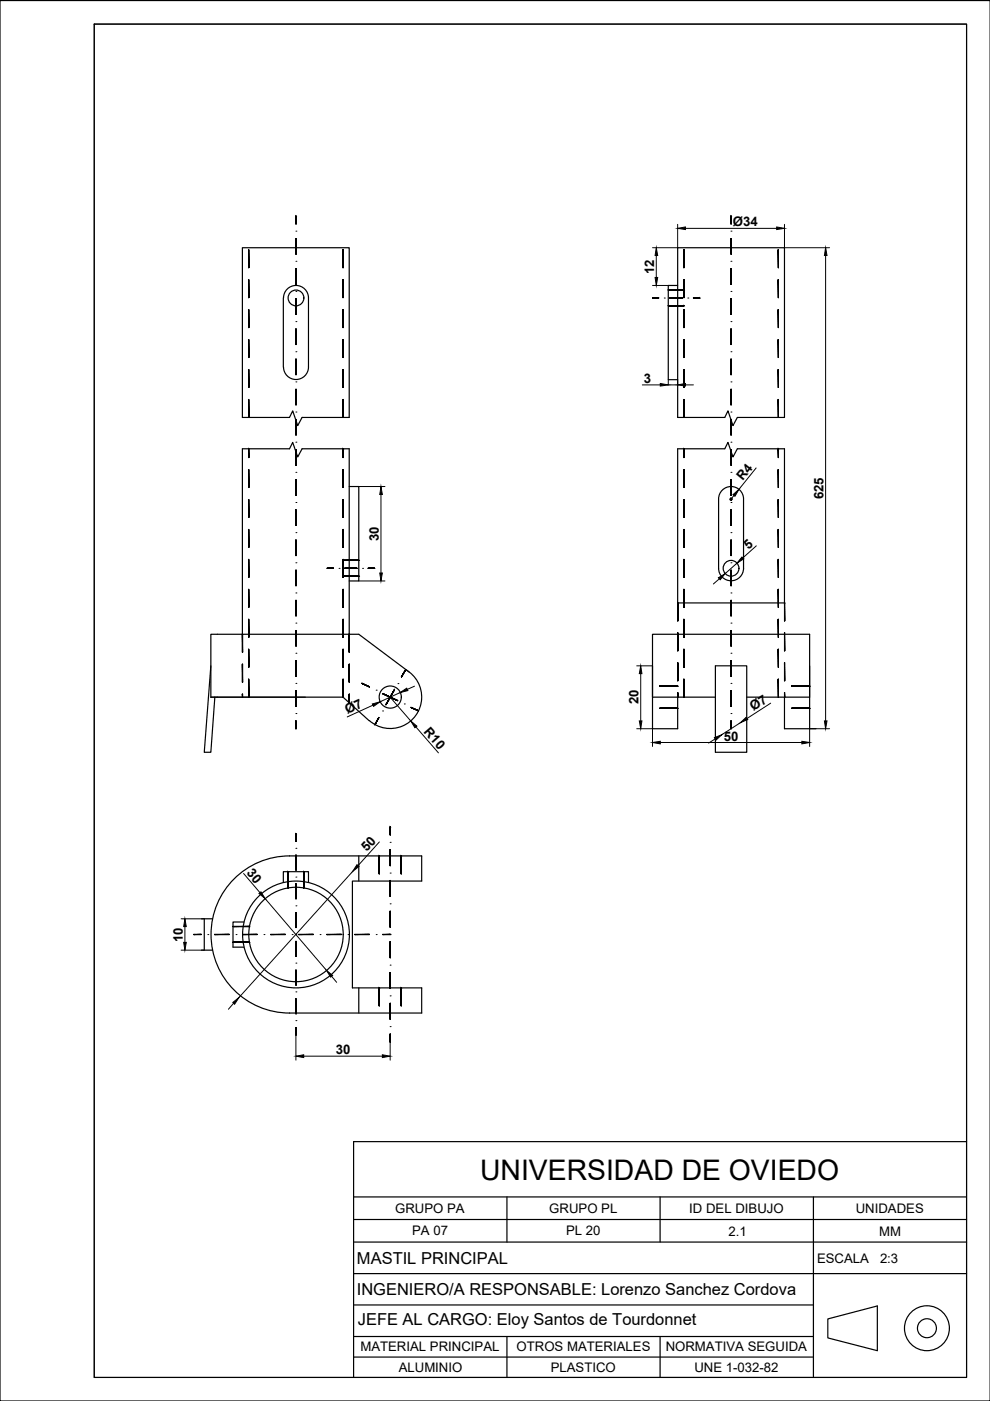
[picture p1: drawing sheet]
<svg xmlns="http://www.w3.org/2000/svg" width="210mm" height="297mm" viewBox="0 0 210 297" stroke-linecap="round" stroke-linejoin="round" font-family="sans-serif">
<!-- layer: 01_Contornos -->
<g fill="none" stroke="#000" stroke-width=".25">
<path d="M51.4 52.5h22.6v36h-9.9l-1 1.7-1-3.1-.7 1.4h-10zM143.7 52.5h22.6v36h-10l-.9 1.7-1.1-3.1-.6 1.4h-10zM60.1 63.2v14.6M60.1 63.2a2.65 2.65 0 0 1 2.7-2.7 2.65 2.65 0 0 1 2.6 2.7v14.6a2.65 2.65 0 0 1-2.7 2.7 2.65 2.65 0 0 1-2.6-2.7M143.7 60.5h-2v20h2M143.7 95.2h10l.6-1.4 1.1 3.1 .9-1.7h10v32.6h-22.6zM74 103.2h2.1v20h-2.1M51.4 134.5v-39.3h10l.7-1.4 1 3.1 1-1.7h9.9v39.3M152.4 120.5v-14.7a2.65 2.65 0 0 1 2.6-2.6 2.65 2.65 0 0 1 2.6 2.6v14.7M152.4 120.5a2.65 2.65 0 0 0 2.6 2.6 2.65 2.65 0 0 0 2.6-2.6M44.7 147.8h20M44.7 141.2l-1.4 18.3h1.4l.9-11.7"/>
<path d="M44.7 147.8h28l5.6 5M86 142a6.7 6.7 0 0 1 2.2 9.7 6.7 6.7 0 0 1-9.9 1.1M86.7 142.5l-10.6-8h-31.4v13.3M143.7 147.8v6.7h-5.4M151.7 147.8h-13.4v-13.3h33.4v13.3h-13.4M151.7 141.2h6.6v18.3h-6.6zM166.3 147.8v6.7h6.7M42.7 194.8h2.3M43.3 194.8v6.7M50.2 185.8a16.6 16.6 0 0 1 11.2-4.3h28v5.3h-14.7v22.7h14.7v5.3h-28a16.7 16.7 0 0 1-15.5-10.7 16.7 16.7 0 0 1 4.3-18.3zM51.7 195.5h-2.3v5.3h2.3M60.1 187.1v-2.3h5.3v2.3"/>
<path d="M76.1 181.5v5.3M42.7 201.5h2.3M76.1 209.5v5.3"/>
<circle cx="62.8" cy="63.2" r="1.67"/>
<circle cx="155" cy="120.5" r="1.67"/>
<circle cx="62.8" cy="198.1" r="11.3"/>
<circle cx="62.8" cy="198.1" r="10"/>
</g>
<!-- layer: 02_Ocultas -->
<g fill="#000" stroke="#000" stroke-width=".21">
<path d="M52.7 52.9v3.9zM52.7 52.9v3.9zM52.7 52.9v3.9zM52.7 52.9v3.9z"/>
<path d="M72.7 52.9v3.9zM72.7 52.9l.1 3.9zM72.7 52.9l.1 3.9zM72.7 52.9l.1 3.9z"/>
<path d="M145 52.9v3.9zM145 52.9v3.9zM145 52.9v3.9zM145 52.9v3.9z"/>
<path d="M165 52.9v3.9zM165 52.9l.1 3.9zM165 52.9l.1 3.9zM165 52.9l.1 3.9z"/>
<path d="M52.7 72v3.8zM52.7 72v3.8zM52.7 72v3.8zM52.7 72v3.8z"/>
<path d="M52.7 65.6v3.9zM52.7 65.6v3.9zM52.7 65.6v3.9zM52.7 65.6v3.9z"/>
<path d="M52.7 59.3v3.8zM52.7 59.3v3.8zM52.7 59.3v3.8zM52.7 59.3v3.8z"/>
<path d="M72.7 72v3.8zM72.7 72l.1 3.8zM72.7 72l.1 3.8zM72.7 72l.1 3.8z"/>
<path d="M72.7 65.6v3.9zM72.7 65.6l.1 3.9zM72.7 65.6l.1 3.9zM72.7 65.6l.1 3.9z"/>
<path d="M72.7 59.3v3.8zM72.7 59.3l.1 3.8zM72.7 59.3l.1 3.8zM72.7 59.3l.1 3.8z"/>
<path d="M145 72v3.8zM145 72v3.8zM145 72v3.8zM145 72v3.8z"/>
<path d="M145 65.6v3.9zM145 65.6v3.9zM145 65.6v3.9zM145 65.6v3.9z"/>
<path d="M145 59.3v3.8zM145 59.3v3.8zM145 59.3v3.8zM145 59.3v3.8z"/>
<path d="M141.7 61.5h3.3zM141.7 61.5h3.3zM141.7 61.5h3.3zM141.7 61.5h3.3z"/>
<path d="M141.7 64.8h3.3zM141.7 64.8h3.3zM141.7 64.8h3.3zM141.7 64.8h3.3z"/>
<path d="M165 72v3.8zM165 72l.1 3.8zM165 72l.1 3.8zM165 72l.1 3.8z"/>
<path d="M165 65.6v3.9zM165 65.6l.1 3.9zM165 65.6l.1 3.9zM165 65.6l.1 3.9z"/>
<path d="M165 59.3v3.8zM165 59.3l.1 3.8zM165 59.3l.1 3.8zM165 59.3l.1 3.8z"/>
<path d="M52.7 95.2v1.8zM52.7 95.2v1.8zM52.7 95.2v1.8zM52.7 95.2v1.8z"/>
<path d="M52.7 84.7v3.8zM52.7 84.7v3.8zM52.7 84.7v3.8zM52.7 84.7v3.8z"/>
<path d="M52.7 78.3v3.9zM52.7 78.3v3.9zM52.7 78.3v3.9zM52.7 78.3v3.9z"/>
<path d="M72.7 95.2v1.8zM72.7 95.2l.1 1.8zM72.7 95.2l.1 1.8zM72.7 95.2l.1 1.8z"/>
<path d="M72.7 84.7v3.8zM72.7 84.7l.1 3.8zM72.7 84.7l.1 3.8zM72.7 84.7l.1 3.8z"/>
<path d="M72.7 78.3v3.9zM72.7 78.3l.1 3.9zM72.7 78.3l.1 3.9zM72.7 78.3l.1 3.9z"/>
<path d="M145 95.2v1.8zM145 95.2v1.8zM145 95.2v1.8zM145 95.2v1.8z"/>
<path d="M145 84.7v3.8zM145 84.7v3.8zM145 84.7v3.8zM145 84.7v3.8z"/>
<path d="M145 78.3v3.9zM145 78.3v3.9zM145 78.3v3.9zM145 78.3v3.9z"/>
<path d="M165 95.2v1.8zM165 95.2l.1 1.8zM165 95.2l.1 1.8zM165 95.2l.1 1.8z"/>
<path d="M165 84.7v3.8zM165 84.7l.1 3.8zM165 84.7l.1 3.8zM165 84.7l.1 3.8z"/>
<path d="M165 78.3v3.9zM165 78.3l.1 3.9zM165 78.3l.1 3.9zM165 78.3l.1 3.9z"/>
<path d="M52.7 112.3v3.8zM52.7 112.3v3.8zM52.7 112.3v3.8zM52.7 112.3v3.8z"/>
<path d="M52.7 105.9v3.8zM52.7 105.9v3.8zM52.7 105.9v3.8zM52.7 105.9v3.8z"/>
<path d="M52.7 99.6v3.8zM52.7 99.6v3.8zM52.7 99.6v3.8zM52.7 99.6v3.8z"/>
<path d="M72.7 112.3v3.8zM72.7 112.3l.1 3.8zM72.7 112.3l.1 3.8zM72.7 112.3l.1 3.8z"/>
<path d="M72.7 105.9v3.8zM72.7 105.9l.1 3.8zM72.7 105.9l.1 3.8zM72.7 105.9l.1 3.8z"/>
<path d="M72.7 99.6v3.8zM72.7 99.6l.1 3.8zM72.7 99.6l.1 3.8zM72.7 99.6l.1 3.8z"/>
<path d="M72.7 118.8h3.4zM72.7 118.8h3.4zM72.7 118.8h3.4zM72.7 118.8h3.4z"/>
<path d="M145 112.3v3.8zM145 112.3v3.8zM145 112.3v3.8zM145 112.3v3.8z"/>
<path d="M145 105.9v3.8zM145 105.9v3.8zM145 105.9v3.8zM145 105.9v3.8z"/>
<path d="M145 99.6v3.8zM145 99.6v3.8zM145 99.6v3.8zM145 99.6v3.8z"/>
<path d="M165 112.3v3.8zM165 112.3l.1 3.8zM165 112.3l.1 3.8zM165 112.3l.1 3.8z"/>
<path d="M165 105.9v3.8zM165 105.9l.1 3.8zM165 105.9l.1 3.8zM165 105.9l.1 3.8z"/>
<path d="M165 99.6v3.8zM165 99.6l.1 3.8zM165 99.6l.1 3.8zM165 99.6l.1 3.8z"/>
<path d="M51.4 134.5v3.8zM51.4 134.5v3.8zM51.4 134.5v3.8zM51.4 134.5v3.8z"/>
<path d="M52.7 131.3v3.8zM52.7 131.3v3.8zM52.7 131.3v3.8zM52.7 131.3v3.8z"/>
<path d="M52.7 125v3.8zM52.7 125v3.8zM52.7 125v3.8zM52.7 125v3.8z"/>
<path d="M52.7 118.6v3.8zM52.7 118.6v3.8zM52.7 118.6v3.8zM52.7 118.6v3.8z"/>
<path d="M72.7 131.3v3.8zM72.7 131.3l.1 3.8zM72.7 131.3l.1 3.8zM72.7 131.3l.1 3.8z"/>
<path d="M72.7 125v3.8zM72.7 125l.1 3.8zM72.7 125l.1 3.8zM72.7 125l.1 3.8z"/>
<path d="M72.7 118.6v3.8zM72.7 118.6l.1 3.8zM72.7 118.6l.1 3.8zM72.7 118.6l.1 3.8z"/>
<path d="M74 134.5l.1 3.8zM74 134.5l.1 3.8zM74 134.5l.1 3.8zM74 134.5v3.8z"/>
<path d="M72.7 122.2h3.4zM72.7 122.2l3.4-.1zM72.7 122.2l3.4-.1zM72.7 122.1h3.4z"/>
<path d="M143.7 127.8v3.8zM143.7 127.8v3.8zM143.7 127.8v3.8zM143.7 127.8v3.8z"/>
<path d="M143.7 134.2v3.8zM143.7 134.2v3.8zM143.7 134.2v3.8zM143.7 134.2v3.8z"/>
<path d="M145 131.3v3.8zM145 131.3v3.8zM145 131.3v3.8zM145 131.3v3.8z"/>
<path d="M145 125v3.8zM145 125v3.8zM145 125v3.8zM145 125v3.8z"/>
<path d="M145 118.6v3.8zM145 118.6v3.8zM145 118.6v3.8zM145 118.6v3.8z"/>
<path d="M165 131.3v3.8zM165 131.3l.1 3.8zM165 131.3l.1 3.8zM165 131.3l.1 3.8z"/>
<path d="M165 125v3.8zM165 125l.1 3.8zM165 125l.1 3.8zM165 125l.1 3.8z"/>
<path d="M165 118.6v3.8zM165 118.6l.1 3.8zM165 118.6l.1 3.8zM165 118.6l.1 3.8z"/>
<path d="M166.3 127.8l.1 3.8zM166.3 127.8l.1 3.8zM166.3 127.8l.1 3.8zM166.3 127.8v3.8z"/>
<path d="M166.3 134.2l.1 3.8zM166.3 134.2l.1 3.8zM166.3 134.2l.1 3.8zM166.3 134.2v3.8z"/>
<path d="M51.4 140.8v3.8zM51.4 140.8v3.8zM51.4 140.8v3.8zM51.4 140.8v3.8z"/>
<path d="M51.4 147.2v.6zM51.4 147.2v.6zM51.4 147.2v.6zM51.4 147.2v.6z"/>
<path d="M52.7 144v3.8zM52.7 144v3.8zM52.7 144v3.8zM52.7 144v3.8z"/>
<path d="M52.7 137.7v3.8zM52.7 137.7v3.8zM52.7 137.7v3.8zM52.7 137.7v3.8z"/>
<path d="M72.7 144v3.8zM72.7 144l.1 3.8zM72.7 144l.1 3.8zM72.7 144l.1 3.8z"/>
<path d="M72.7 137.7v3.8zM72.7 137.7l.1 3.8zM72.7 137.7l.1 3.8zM72.7 137.7l.1 3.8z"/>
<path d="M74 140.8l.1 3.8zM74 140.8l.1 3.8zM74 140.8l.1 3.8zM74 140.8v3.8z"/>
<path d="M74 147.2l.1 1.8zM74 147.2l.1 1.8zM74 147.2l.1 1.8zM74 147.2v1.8z"/>
<path d="M139.9 150.2h3.8zM139.9 150.2l3.8-.1zM139.9 150.2l3.8-.1zM139.9 150.1h3.8z"/>
<path d="M139.9 145.5h3.8zM139.9 145.5l3.8-.1zM139.9 145.5l3.8-.1zM139.9 145.4h3.8z"/>
<path d="M143.7 140.5v3.8zM143.7 140.5v3.8zM143.7 140.5v3.8zM143.7 140.5v3.8z"/>
<path d="M143.7 146.9v.9zM143.7 146.9v.9zM143.7 146.9v.9zM143.7 146.9v.9z"/>
<path d="M145 144v3.8zM145 144v3.8zM145 144v3.8zM145 144v3.8z"/>
<path d="M145 137.7v3.8zM145 137.7v3.8zM145 137.7v3.8zM145 137.7v3.8z"/>
<path d="M165 144v3.8zM165 144l.1 3.8zM165 144l.1 3.8zM165 144l.1 3.8z"/>
<path d="M165 137.7v3.8zM165 137.7l.1 3.8zM165 137.7l.1 3.8zM165 137.7l.1 3.8z"/>
<path d="M166.3 140.5l.1 3.8zM166.3 140.5l.1 3.8zM166.3 140.5l.1 3.8zM166.3 140.5v3.8z"/>
<path d="M166.3 146.9l.1 .9zM166.3 146.9l.1 .9zM166.3 146.9l.1 .9zM166.3 146.9v.9z"/>
<path d="M167.9 150.2h3.8zM167.9 150.2l3.8-.1zM167.9 150.2l3.8-.1zM167.9 150.1h3.8z"/>
<path d="M167.9 145.5h3.8zM167.9 145.5l3.8-.1zM167.9 145.5l3.8-.1zM167.9 145.4h3.8z"/>
<path d="M49.4 199.8h3.5zM49.4 199.8h3.5zM49.4 199.8h3.5zM49.4 199.8h3.5z"/>
<path d="M49.4 196.5h3.5zM49.4 196.5l3.5-.1zM49.4 196.5l3.5-.1zM49.4 196.4h3.5z"/>
<path d="M61 184.8l.1 3.5zM61 184.8l.1 3.5zM61 184.8l.1 3.5zM61 184.8v3.5z"/>
<path d="M64.4 184.8v3.5zM64.4 184.8v3.5zM64.4 184.8v3.5zM64.4 184.8v3.5z"/>
<path d="M80.4 181.5v3.8zM80.4 181.5v3.8zM80.4 181.5v3.8zM80.4 181.5v3.8z"/>
<path d="M85 181.5l.1 3.8zM85 181.5l.1 3.8zM85 181.5l.1 3.8zM85 181.5v3.8z"/>
<path d="M80.4 209.5v3.8zM80.4 209.5v3.8zM80.4 209.5v3.8zM80.4 209.5v3.8z"/>
<path d="M85 209.5l.1 3.8zM85 209.5l.1 3.8zM85 209.5l.1 3.8zM85 209.5v3.8z"/>
</g>
<g fill="none" stroke="#000" stroke-width=".21">
<path d="M52.7 59.3v3.8zM52.7 52.9v3.9zM72.7 59.3l.1 3.8zM72.7 52.9l.1 3.9zM145 59.3v3.8zM145 52.9v3.9zM165 59.3l.1 3.8zM165 52.9l.1 3.9zM52.7 78.3v3.9zM52.7 72v3.8zM52.7 65.6v3.9zM72.7 78.3l.1 3.9z"/>
<path d="M72.7 72l.1 3.8zM72.7 65.6l.1 3.9zM141.7 61.5h3.3zM141.7 61.5h.1M141.7 64.8h3.3zM141.7 64.8h.1M145 78.3v3.9zM145 72v3.8zM145 65.6v3.9zM145 61.5h.1M145 64.8h.1M165 78.3l.1 3.9z"/>
<path d="M165 72l.1 3.8zM165 65.6l.1 3.9zM52.7 99.6v3.8zM52.7 95.2v1.8zM52.7 95.2h.1M52.7 88.5h.1M52.7 84.7v3.8zM72.7 99.6l.1 3.8zM72.7 95.2l.1 1.8zM72.7 95.2h.1M72.7 88.5h.1M72.7 84.7l.1 3.8z"/>
<path d="M145 99.6v3.8zM145 95.2v1.8zM145 95.2h.1M145 88.5h.1M145 84.7v3.8zM165 99.6l.1 3.8zM165 95.2l.1 1.8zM165 95.2h.1M165 88.5h.1M165 84.7l.1 3.8zM52.7 118.6v3.8zM52.7 112.3v3.8z"/>
<path d="M52.7 105.9v3.8zM72.7 118.6l.1 3.8zM72.7 112.3l.1 3.8zM72.7 105.9l.1 3.8zM72.7 118.8h.1M72.7 118.8h3.4zM76.1 118.8h.1M145 118.6v3.8zM145 112.3v3.8zM145 105.9v3.8zM165 118.6l.1 3.8zM165 112.3l.1 3.8z"/>
<path d="M165 105.9l.1 3.8zM51.4 134.5h.1M51.4 134.5v3.8zM52.7 137.7v3.8zM52.7 131.3v3.8zM52.7 125v3.8zM72.7 137.7l.1 3.8zM72.7 131.3l.1 3.8zM72.7 125l.1 3.8zM72.7 122.1l3.4 .1zM72.7 122.1v.1M74 134.5h.1"/>
<path d="M74 134.5l.1 3.8zM76.1 122.1v.1M143.7 127.8h.1M143.7 127.8v3.8zM143.7 134.2v3.8zM145 137.7v3.8zM145 131.3v3.8zM145 125v3.8zM165 137.7l.1 3.8zM165 131.3l.1 3.8zM165 125l.1 3.8zM166.3 127.8h.1"/>
<path d="M166.3 127.8l.1 3.8zM166.3 134.2l.1 3.8zM51.4 140.8v3.8zM51.4 147.2v.6zM51.4 147.8h.1M52.7 147.8h.1M52.7 144v3.8zM72.7 147.8h.1M72.7 144l.1 3.8zM74 140.8l.1 3.8zM74 147.2l.1 1.8zM74 149h.1"/>
<path d="M139.9 150.1l3.8 .1zM139.9 145.4l3.8 .1zM143.7 140.5v3.8zM143.7 146.9v.9zM143.7 147.8h.1M143.7 150.1v.1M143.7 145.4v.1M145 147.8h.1M145 144v3.8zM165 147.8h.1M165 144l.1 3.8zM166.3 140.5l.1 3.8z"/>
<path d="M166.3 146.9l.1 .9zM166.3 147.8h.1M167.9 150.1l3.8 .1zM167.9 145.4l3.8 .1zM171.7 150.1v.1M171.7 145.4v.1M49.4 199.8h3.5zM49.4 199.8h.1M49.4 196.4l3.5 .1zM49.4 196.4v.1M52.9 199.8h.1M52.9 196.4v.1"/>
<path d="M61 184.8h.1M61 184.8l.1 3.5zM61 188.3h.1M64.4 184.8h.1M64.4 184.8v3.5zM64.4 188.3h.1M80.4 181.5h.1M80.4 181.5v3.8zM85 181.5h.1M85 181.5l.1 3.8zM80.4 209.5h.1M80.4 209.5v3.8z"/>
<path d="M85 209.5h.1M85 209.5l.1 3.8z"/>
</g>
<!-- layer: 03_Ejes -->
<g fill="#000" stroke="#000" stroke-width=".21">
<path d="M62.7 45.8l.1 1.7zM62.7 45.8l.1 1.7zM62.7 45.8l.1 1.7zM62.7 45.8v1.7z"/>
<path d="M62.7 50.6l.1 3.3zM62.7 50.6l.1 3.3zM62.7 50.6l.1 3.3zM62.7 50.6v3.3z"/>
<path d="M62.7 57l.1 3.3zM62.7 57l.1 3.3zM62.7 57l.1 3.3zM62.7 57v3.3z"/>
<path d="M155 45.8v1.7zM155 45.8v1.7zM155 45.8v1.7zM155 45.8v1.7z"/>
<path d="M155 50.6v3.3zM155 50.6v3.3zM155 50.6v3.3zM155 50.6v3.3z"/>
<path d="M155 57v3.3zM155 57v3.3zM155 57v3.3zM155 57v3.3z"/>
<path d="M62.7 63.4l.1 3.3zM62.7 63.4l.1 3.3zM62.7 63.4l.1 3.3zM62.7 63.4v3.3z"/>
<path d="M62.7 69.8l.1 3.3zM62.7 69.8l.1 3.3zM62.7 69.8l.1 3.3zM62.7 69.8v3.3z"/>
<path d="M62.7 76.1l.1 3.3zM62.7 76.1l.1 3.3zM62.7 76.1l.1 3.3zM62.7 76.1v3.3z"/>
<path d="M138.3 63.1h1.4zM138.3 63.2l1.4-.1zM138.3 63.2l1.4-.1zM138.3 63.2h1.4z"/>
<path d="M142 63.1h2.7zM142 63.2l2.7-.1zM142 63.2l2.7-.1zM142 63.2h2.7z"/>
<path d="M147 63.1h1.3zM147 63.2l1.3-.1zM147 63.2l1.3-.1zM147 63.2h1.3z"/>
<path d="M155 63.4v3.3zM155 63.4v3.3zM155 63.4v3.3zM155 63.4v3.3z"/>
<path d="M155 69.8v3.3zM155 69.8v3.3zM155 69.8v3.3zM155 69.8v3.3z"/>
<path d="M155 76.1v3.3zM155 76.1v3.3zM155 76.1v3.3zM155 76.1v3.3z"/>
<path d="M62.7 82.5l.1 3.3zM62.7 82.5l.1 3.3zM62.7 82.5l.1 3.3zM62.7 82.5v3.3z"/>
<path d="M62.7 88.9l.1 3.3zM62.7 88.9l.1 3.3zM62.7 88.9l.1 3.3zM62.7 88.9v3.3z"/>
<path d="M62.7 95.3l.1 3.3zM62.7 95.3l.1 3.3zM62.7 95.3l.1 3.3zM62.7 95.3v3.3z"/>
<path d="M155 82.5v3.3zM155 82.5v3.3zM155 82.5v3.3zM155 82.5v3.3z"/>
<path d="M155 88.9v3.3zM155 88.9v3.3zM155 88.9v3.3zM155 88.9v3.3z"/>
<path d="M155 95.3v3.3zM155 95.3v3.3zM155 95.3v3.3zM155 95.3v3.3z"/>
<path d="M62.7 101.7l.1 3.3zM62.7 101.7l.1 3.3zM62.7 101.7l.1 3.3zM62.7 101.7v3.3z"/>
<path d="M62.7 108.1l.1 3.3zM62.7 108.1l.1 3.3zM62.7 108.1l.1 3.3zM62.7 108.1v3.3z"/>
<path d="M62.7 114.5l.1 3.3zM62.7 114.5l.1 3.3zM62.7 114.5l.1 3.3zM62.7 114.5v3.3z"/>
<path d="M155 101.7v3.3zM155 101.7v3.3zM155 101.7v3.3zM155 101.7v3.3z"/>
<path d="M155 108.1v3.3zM155 108.1v3.3zM155 108.1v3.3zM155 108.1v3.3z"/>
<path d="M155 114.5v3.3zM155 114.5v3.3zM155 114.5v3.3zM155 114.5v3.3z"/>
<path d="M62.7 120.9l.1 3.3zM62.7 120.9l.1 3.3zM62.7 120.9l.1 3.3zM62.7 120.9v3.3z"/>
<path d="M62.7 127.3l.1 3.3zM62.7 127.3l.1 3.3zM62.7 127.3l.1 3.3zM62.7 127.3v3.3z"/>
<path d="M62.7 133.7l.1 3.3zM62.7 133.7l.1 3.3zM62.7 133.7l.1 3.3zM62.7 133.7v3.3z"/>
<path d="M69.4 120.5h1.3zM69.4 120.5h1.3zM69.4 120.5h1.3zM69.4 120.5h1.3z"/>
<path d="M73.1 120.5h2.6zM73.1 120.5h2.6zM73.1 120.5h2.6zM73.1 120.5h2.6z"/>
<path d="M78.1 120.5h1.3zM78.1 120.5h1.3zM78.1 120.5h1.3zM78.1 120.5h1.3z"/>
<path d="M155 120.9v3.3zM155 120.9v3.3zM155 120.9v3.3zM155 120.9v3.3z"/>
<path d="M155 127.3v3.3zM155 127.3v3.3zM155 127.3v3.3zM155 127.3v3.3z"/>
<path d="M155 133.7v3.3zM155 133.7v3.3zM155 133.7v3.3zM155 133.7v3.3z"/>
<path d="M62.7 140.1l.1 3.3zM62.7 140.1l.1 3.3zM62.7 140.1l.1 3.3zM62.7 140.1v3.3z"/>
<path d="M62.7 146.5l.1 3.3zM62.7 146.5l.1 3.3zM62.7 146.5l.1 3.3zM62.7 146.5v3.3z"/>
<path d="M62.7 152.9l.1 1.6zM62.7 152.9l.1 1.6zM62.7 152.9l.1 1.6zM62.7 152.9v1.6z"/>
<path d="M76.8 144.9l1.5 .7zM76.8 144.9l1.5 .7zM76.8 144.9l1.5 .8zM76.8 144.9l1.5 .8z"/>
<path d="M80.3 152.1l-.8 1.6zM80.3 152.1l-.8 1.6zM80.3 152.1l-.8 1.6zM80.3 152.1l-.8 1.6z"/>
<path d="M81.2 147.1l3.1 1.4zM81.2 147.1l3.1 1.4zM81.2 147.1l3.1 1.4zM81.2 147.1l3.1 1.5z"/>
<path d="M83.6 146.3l-1.7 3.1zM83.6 146.3l-1.7 3.1zM83.6 146.3l-1.7 3.1zM83.6 146.3l-1.8 3z"/>
<path d="M86 142l-.9 1.5zM86 142l-.9 1.5zM86 142l-.9 1.5zM86 142l-.9 1.5z"/>
<path d="M87.2 150l1.5 .7zM87.2 150l1.5 .7zM87.2 150l1.5 .7zM87.2 150l1.5 .7z"/>
<path d="M155 140.1v3.3zM155 140.1v3.3zM155 140.1v3.3zM155 140.1v3.3z"/>
<path d="M155 146.5v3.3zM155 146.5v3.3zM155 146.5v3.3zM155 146.5v3.3z"/>
<path d="M155 152.9v1.6zM155 152.9v1.6zM155 152.9v1.6zM155 152.9v1.6z"/>
<path d="M62.7 176.8l.1 1.6zM62.7 176.8l.1 1.6zM62.7 176.8l.1 1.6zM62.7 176.8v1.6z"/>
<path d="M82.7 175.3v1.7zM82.7 175.3l.1 1.7zM82.7 175.3l.1 1.7zM82.7 175.3l.1 1.7z"/>
<path d="M41.1 198.1h1.6zM41.1 198.1h1.6zM41.1 198.1h1.6zM41.1 198.1h1.6z"/>
<path d="M45.5 198.1h3.1zM45.5 198.1h3.1zM45.5 198.1h3.1zM45.5 198.1h3.1z"/>
<path d="M51.4 198.1h3.1zM51.4 198.1h3.1zM51.4 198.1h3.1zM51.4 198.1h3.1z"/>
<path d="M57.4 198.1h3.1zM57.4 198.1h3.1zM57.4 198.1h3.1zM57.4 198.1h3.1z"/>
<path d="M62.7 181.3l.1 3.2zM62.7 181.3l.1 3.2zM62.7 181.3l.1 3.2zM62.7 181.3v3.2z"/>
<path d="M62.7 187.4l.1 3.2zM62.7 187.4l.1 3.2zM62.7 187.4l.1 3.2zM62.7 187.4v3.2z"/>
<path d="M62.7 193.5l.1 3.2zM62.7 193.5l.1 3.2zM62.7 193.5l.1 3.2zM62.7 193.5v3.2z"/>
<path d="M62.7 199.6l.1 3.2zM62.7 199.6l.1 3.2zM62.7 199.6l.1 3.2zM62.7 199.6v3.2z"/>
<path d="M63.3 198.1h3.1zM63.3 198.1h3.1zM63.3 198.1h3.1zM63.3 198.1h3.1z"/>
<path d="M69.3 198.1h3.1zM69.3 198.1h3.1zM69.3 198.1h3.1zM69.3 198.1h3.1z"/>
<path d="M75.2 198.1h3.1zM75.2 198.1h3.1zM75.2 198.1h3.1zM75.2 198.1h3.1z"/>
<path d="M81.2 198.1h1.5zM81.2 198.1h1.5zM81.2 198.1h1.5zM81.2 198.1h1.5z"/>
<path d="M82.7 193.2v3.4zM82.7 193.2l.1 3.4zM82.7 193.2l.1 3.4zM82.7 193.2l.1 3.4z"/>
<path d="M82.7 186.7v3.4zM82.7 186.7l.1 3.4zM82.7 186.7l.1 3.4zM82.7 186.7l.1 3.4z"/>
<path d="M82.7 180.2v3.3zM82.7 180.2l.1 3.3zM82.7 180.2l.1 3.3zM82.7 180.2l.1 3.3z"/>
<path d="M62.7 205.7l.1 3.2zM62.7 205.7l.1 3.2zM62.7 205.7l.1 3.2zM62.7 205.7v3.2z"/>
<path d="M62.7 211.8l.1 3.2zM62.7 211.8l.1 3.2zM62.7 211.8l.1 3.2zM62.7 211.8v3.2z"/>
<path d="M62.7 217.9l.1 1.5zM62.7 217.9l.1 1.5zM62.7 217.9l.1 1.5zM62.7 217.9v1.5z"/>
<path d="M82.7 212.7v3.4zM82.7 212.7l.1 3.4zM82.7 212.7l.1 3.4zM82.7 212.7l.1 3.4z"/>
<path d="M82.7 206.2v3.4zM82.7 206.2l.1 3.4zM82.7 206.2l.1 3.4zM82.7 206.2l.1 3.4z"/>
<path d="M82.7 199.7v3.4zM82.7 199.7l.1 3.4zM82.7 199.7l.1 3.4zM82.7 199.7l.1 3.4z"/>
<path d="M82.7 219.2v1.7zM82.7 219.2l.1 1.7zM82.7 219.2l.1 1.7zM82.7 219.2l.1 1.7z"/>
</g>
<g fill="none" stroke="#000" stroke-width=".21">
<path d="M62.7 45.8h.1M62.7 45.8l.1 1.7zM62.7 49h.1M62.7 50.6l.1 3.3zM62.7 55.4h.1M62.7 57l.1 3.3zM155 45.8h.1M155 45.8v1.7zM155 49h.1M155 50.6v3.3zM155 55.4h.1M155 57v3.3z"/>
<path d="M62.7 61.8h.1M62.7 63.4l.1 3.3zM62.7 68.2h.1M62.7 69.8l.1 3.3zM62.7 74.6h.1M62.7 76.1l.1 3.3zM138.3 63.1v.1M138.3 63.1l1.4 .1zM140.8 63.2h.1M142 63.1l2.7 .1zM145.8 63.2h.1M147 63.1l1.3 .1z"/>
<path d="M148.3 63.1v.1M155 61.8h.1M155 63.4v3.3zM155 68.2h.1M155 69.8v3.3zM155 74.6h.1M155 76.1v3.3zM62.7 81h.1M62.7 82.5l.1 3.3zM62.7 87.4h.1M62.7 88.9l.1 3.3zM62.7 93.8h.1"/>
<path d="M62.7 95.3l.1 3.3zM155 81h.1M155 82.5v3.3zM155 87.4h.1M155 88.9v3.3zM155 93.8h.1M155 95.3v3.3zM62.7 100.1h.1M62.7 101.7l.1 3.3zM62.7 106.5h.1M62.7 108.1l.1 3.3zM62.7 112.9h.1"/>
<path d="M62.7 114.5l.1 3.3zM62.7 119.3h.1M155 100.1h.1M155 101.7v3.3zM155 106.5h.1M155 108.1v3.3zM155 112.9h.1M155 114.5v3.3zM155 119.3h.1M62.7 120.9l.1 3.3zM62.7 125.7h.1M62.7 127.3l.1 3.3z"/>
<path d="M62.7 132.1h.1M62.7 133.7l.1 3.3zM62.7 138.5h.1M69.4 120.5h.1M69.4 120.5h1.3zM71.9 120.5h.1M73.1 120.5h2.6zM76.9 120.5h.1M78.1 120.5h1.3zM79.4 120.5h.1M155 120.9v3.3zM155 125.7h.1"/>
<path d="M155 127.3v3.3zM155 132.1h.1M155 133.7v3.3zM155 138.5h.1M62.7 140.1l.1 3.3zM62.7 144.9h.1M62.7 146.5l.1 3.3zM62.7 151.3h.1M62.7 152.9l.1 1.6zM62.7 154.5h.1M76.8 144.9h.1M76.8 144.9l1.5 .8z"/>
<path d="M79.5 153.7h.1M79.8 146.3h.1M80.3 152.1l-.8 1.6zM81.1 150.7h.1M81.2 147.1l3.1 1.4zM83.6 146.3l-1.7 3.1zM84.4 144.9h.1M85.7 149.3h.1M86 142h.1M86 142l-.9 1.5zM87.2 150l1.5 .7zM88.7 150.7h.1"/>
<path d="M155 140.1v3.3zM155 144.9h.1M155 146.5v3.3zM155 151.3h.1M155 152.9v1.6zM155 154.5h.1M62.7 176.8h.1M62.7 176.8l.1 1.6zM62.7 179.9h.1M82.7 178.6h.1M82.7 175.3l.1 1.7zM82.7 175.3h.1"/>
<path d="M41.1 198.1h.1M41.1 198.1h1.6zM44.1 198.1h.1M45.5 198.1h3.1zM50 198.1h.1M51.4 198.1h3.1zM56 198.1h.1M57.4 198.1h3.1zM61.9 198.1h.1M62.7 181.3l.1 3.2zM62.7 186h.1M62.7 187.4l.1 3.2z"/>
<path d="M62.7 192.1h.1M62.7 193.5l.1 3.2zM62.7 198.1h.1M62.7 199.6l.1 3.2zM63.3 198.1h3.1zM67.9 198.1h.1M69.3 198.1h3.1zM73.8 198.1h.1M75.2 198.1h3.1zM79.8 198.1h.1M81.2 198.1h1.5zM82.7 198.1h.1"/>
<path d="M82.7 199.7l.1 3.4zM82.7 193.2l.1 3.4zM82.7 191.6h.1M82.7 186.7l.1 3.4zM82.7 185.1h.1M82.7 180.2l.1 3.3zM62.7 204.2h.1M62.7 205.7l.1 3.2zM62.7 210.3h.1M62.7 211.8l.1 3.2zM62.7 216.4h.1M62.7 217.9l.1 1.5z"/>
<path d="M62.7 219.4h.1M82.7 219.2l.1 1.7zM82.7 217.7h.1M82.7 212.7l.1 3.4zM82.7 211.1h.1M82.7 206.2l.1 3.4zM82.7 204.6h.1M82.7 220.9h.1"/>
</g>
<!-- layer: 04_Cotas -->
<g fill="none" stroke="#000" stroke-width=".21">
<path d="M20 5.1h184.9v286.9h-184.9zM139.1 54.2v4.6M143.7 47.6v4.9h-5.4M145.3 48.4h19.4M166.3 47.6v4.9h9.6M175 54.2v98.7M138.3 60.5h3.4M136.2 81.6h3.8M141.7 80.5v1.1h2v-1.1M145.3 81.6h1.7M160.3 99.2l-3.6 4.5M76.1 103.2h5.5"/>
<path d="M80.8 104.8v16.7M155.6 105.1l-.6 .7M156.3 119.4l-2.5 2.2M160.4 115.7l-2.9 2.6M76.1 123.2h5.5M152.5 122.7l-1.2 1.1M79.1 149.5l-5.5 2.5M82.7 147.8l4.4 5.1M84.8 146.8l-4.2 2M87.9 145.5l-1.5 .7M88.2 154.1l4.8 5.5M135 141.2h3.3"/>
<path d="M135 154.5h3.3v3.8M135.8 142.8v10.1M140 157.4h30M151.6 156.7l-1.4 .9M157 153.2l-4 2.6M163.4 149.1l-5 3.2M175.9 154.5h-4.2v3.8M80.4 178.5l-4.5 5M38.4 194.8h4.9M39.2 196.5v3.3M51.6 185.2l3.5 4.1M56.2 190.5l13 15.2"/>
<path d="M74.8 184.8l-24.1 26.7M38.4 201.5h4.9M49.5 212.7l-1.1 1.3M62.7 219.4v5.4M70.3 207l1.1 1.3M64.4 223.9h16.7M82.7 220.9v3.9"/>
</g>
<g fill="#000" stroke="#000" stroke-width=".21">
<path d="M139.1 52.5l.3 1.7h-.5zM138.9 58.8h.5l-.3 1.7zM143.7 48.4l1.6-.3v.6zM164.7 48.1l1.6 .3-1.6 .3zM175 52.5l.3 1.7h-.5zM140 81.3l1.7 .3-1.7 .3zM143.7 81.6l1.6-.3v.6zM80.8 103.2l.3 1.6h-.6zM155.4 104.9l1.3-1.2-.9 1.5zM157.3 118.1l.4 .4-1.4 .9zM80.5 121.5h.6l-.3 1.7zM152.3 122.5l1.5-.9-1.1 1.3z"/>
<path d="M79 149.3l1.6-.5-1.4 1zM84.8 146.8l1.4-.9 .3 .5zM87.1 152.9l1.3 1.1-.4 .3zM135.8 141.2l.3 1.6h-.5zM135.6 152.9h.5l-.3 1.6zM138.3 157.4l1.7-.2v.5zM151.5 156.4l1.5-.6-1.2 1.1zM157 153.2l1.2-1.1 .3 .5zM170 157.2l1.7 .2-1.7 .3zM174.8 152.9h.5l-.3 1.6zM39.2 194.8l.3 1.7h-.6zM38.9 199.8h.6l-.3 1.7z"/>
<path d="M54.9 189.4l.4-.3 .9 1.4zM75.7 183.3l.4 .4-1.3 1.1zM49.4 212.5l1.3-1-1 1.4zM69.2 205.7l1.3 1.1-.4 .4zM62.7 223.9l1.7-.3v.6zM81.1 223.6l1.6 .3-1.6 .3z"/>
<path d="M155 105.8l-.1 .2h.1zM155 105.8l.2 .1-.2 .1zM155 105.8l.2 .1v-.1z"/>
<path d="M154.9 105.7l-.1 .2 .2-.1zM154.8 105.9l.2-.1-.1 .2z"/>
<path d="M155 105.8h.2v-.1zM155 105.6l.2 .1-.2 .1zM154.9 105.7l.1 .1v-.2z"/>
</g>
<!-- layer: 0 -->
<g fill="none" stroke="#000" stroke-width=".25">
<path d="M0 .1h209.9v296.9h-209.9zM20 5.1h184.9v286.9h-184.9zM138.3 141.2v13.3M171.7 141.2v13.3M75 253.8h129.9M75 258.6h129.9M107.5 253.8v9.5M140 253.8v9.5M172.5 253.8v38.2M204.9 242h-129.9v50M75 263.3h129.9M75 270h129.9"/>
<path d="M75 276.7h97.5M175.5 279.6l10.5-2.7v9.5l-10.5-2.7zM75 283.4h97.5M75 287.7h97.5M107.5 283.4v8.6M140 283.4v8.6"/>
<circle cx="82.7" cy="147.8" r="2.35"/>
<circle cx="196.5" cy="281.6" r="4.8"/>
<circle cx="196.5" cy="281.6" r="2.01"/>
</g>
<text font-size="6" x="101.8" y="250.1">UNIVERSIDAD DE OVIEDO</text>
<g font-size="3.5">
<text x="75.7" y="268">MASTIL PRINCIPAL</text>
<text x="75.6" y="274.5">INGENIERO/A RESPONSABLE: Lorenzo Sanchez Cordova</text>
<text x="75.9" y="280.9">JEFE AL CARGO: Eloy Santos de Tourdonnet</text>
</g>
<g font-size="2.8">
<text x="155.4" y="47.9">Ø34</text>
<text x="138.7" y="58.1" transform="rotate(-90 138.7 58.1)">12</text>
<text x="136.5" y="81.1">3</text>
<text x="157.5" y="102" transform="rotate(-51 157.5 102)">R4</text>
<text x="174.6" y="105.9" transform="rotate(-90 174.6 105.9)">625</text>
<text x="80.3" y="114.7" transform="rotate(-90 80.3 114.7)">30</text>
<text x="158.7" y="116.7" transform="rotate(-42 158.7 116.7)">5</text>
<text x="135.4" y="149.3" transform="rotate(-90 135.4 149.3)">20</text>
<text x="73.7" y="151.4" transform="rotate(-25 73.7 151.4)">Ø7</text>
<text x="89.7" y="155.3" transform="rotate(49 89.7 155.3)">R10</text>
<text x="159.8" y="150.8" transform="rotate(-33 159.8 150.8)">Ø7</text>
<text x="153.5" y="157">50</text>
<text x="52.2" y="185.2" transform="rotate(50 52.2 185.2)">30</text>
<text x="77.8" y="180.7" transform="rotate(-48 77.8 180.7)">50</text>
<text x="38.8" y="199.7" transform="rotate(-90 38.8 199.7)">10</text>
<text x="71.2" y="223.5">30</text>
<text x="83.8" y="257.2">GRUPO PA</text>
<text x="116.5" y="257.2">GRUPO PL</text>
<text x="146.1" y="257.2">ID DEL DIBUJO</text>
<text x="181.4" y="257.2">UNIDADES</text>
<text x="87.4" y="261.9">PA 07</text>
<text x="120" y="261.9">PL 20</text>
<text x="154.5" y="262">2.1</text>
<text x="186.4" y="262">MM</text>
<text x="173.2" y="267.7">ESCALA</text>
<text x="186.6" y="267.7">2:3</text>
<text x="76.4" y="286.5">MATERIAL PRINCIPAL</text>
<text x="109.5" y="286.5">OTROS MATERIALES</text>
<text x="141.1" y="286.5">NORMATIVA SEGUIDA</text>
<text x="84.5" y="290.9">ALUMINIO</text>
<text x="116.8" y="290.9">PLASTICO</text>
<text x="147.2" y="290.9">UNE 1-032-82</text>
</g>
</svg>
